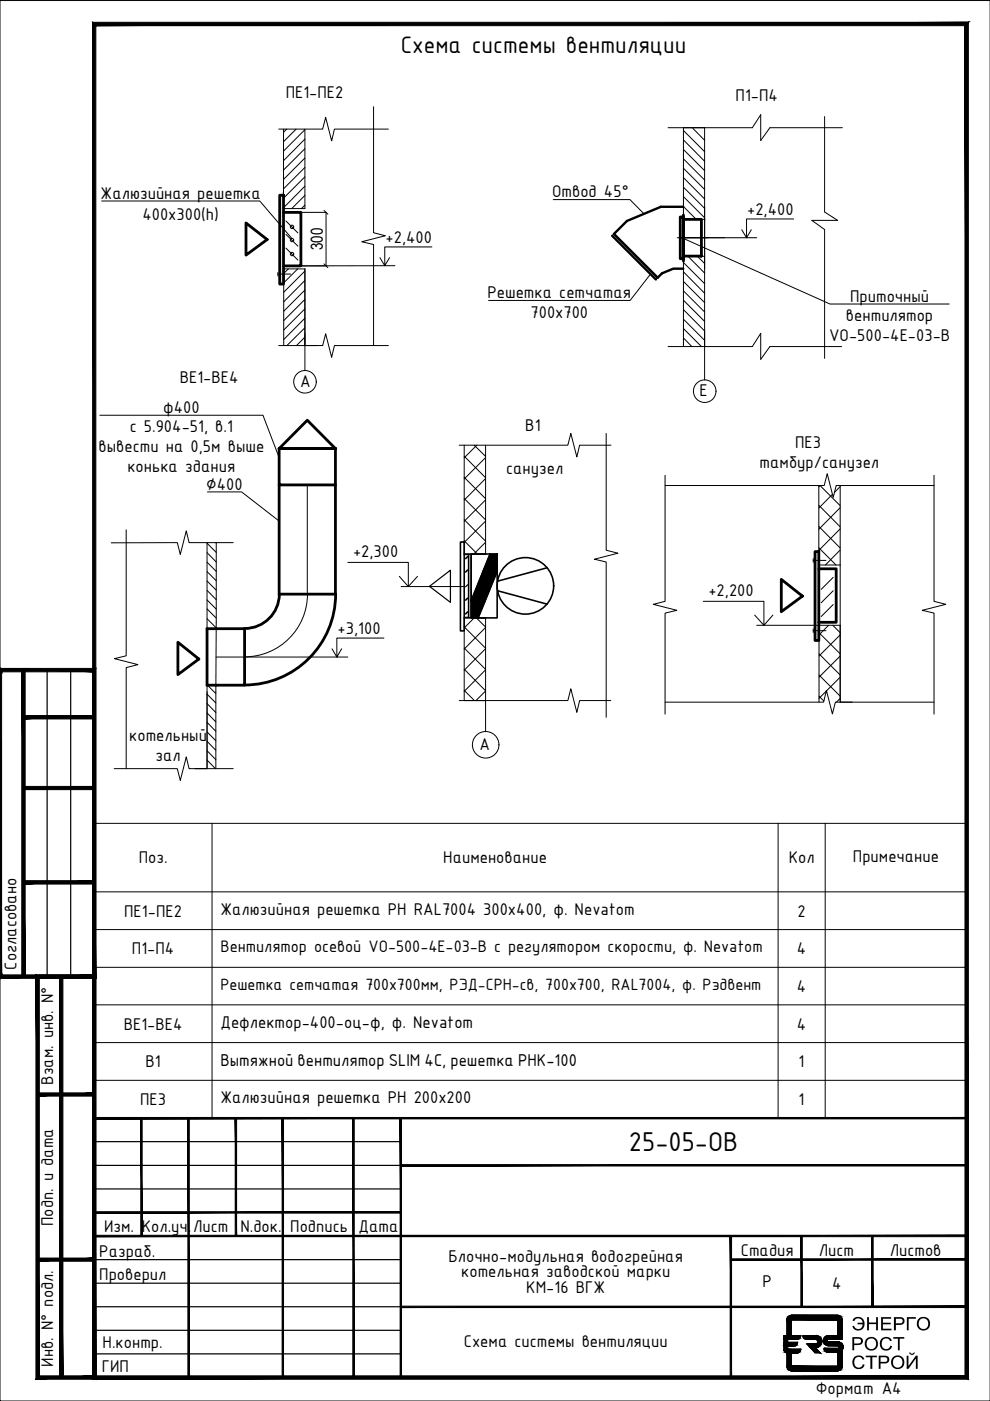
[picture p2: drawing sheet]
<svg xmlns="http://www.w3.org/2000/svg" width="210mm" height="297mm" viewBox="0 0 210 297" stroke-linecap="round" stroke-linejoin="round" font-family="sans-serif">
<g fill="#000" stroke="#000" stroke-width=".21">
<path d="M5 151.7v.7l15-.7zM5 152.4l15-.7v.7z"/>
<path d="M20.3 141.7l-.7 .7 .7 65zM19.6 142.4l.7 65-.7-.7zM0 207.4h20.3l-.7-.7zM.3 206.7h19.3l-19.6 .7zM.3 206.7l-.3 .3v.4z"/>
<path d="M5 166.7v.7l15-.7zM5 167.4l15-.7v.7z"/>
<path d="M5 186.7v.7l15-.7zM5 187.4l15-.7v.7z"/>
<path d="M0 142.1v64.9l.3-.3zM0 142.1l.3 .3v64.3zM0 141.7v.4l.3 .3zM0 141.7l19.6 .7h-19.3zM0 141.7l19.6 .7 .7-.7z"/>
<path d="M4.6 142.1v65h.7zM4.6 142.1h.7v65z"/>
<path d="M8 232.4h12v-.7zM8 231.7h12l-12 .7z"/>
<path d="M8 267.4h12v-.7zM8 266.7h12l-12 .7z"/>
<path d="M8.3 291.7l-.7 .7 12-.7zM7.6 292.4l12-.7 .7 .7zM19.6 207.4v84.3l.7 .7zM20.3 206.7v85.7l-.7-85zM8.3 207.4h11.3l.7-.7zM7.6 206.7h12.7l-12 .7zM7.6 206.7l.7 85v-84.3zM7.6 206.7l.7 85-.7 .7z"/>
<path d="M12.6 207.1v84.9h.7zM12.6 207.1h.7v84.9z"/>
<path d="M20.3 291.7l-.7 .7 185-.7zM19.6 292.4l185-.7 .7 .7zM204.6 5.4v286.3l.7 .7zM205.3 4.7v287.7l-.7-287zM20.3 5.4h184.3l.7-.7zM19.6 4.7h185.7l-185 .7zM19.6 4.7l.7 287v-286.3zM19.6 4.7l.7 287-.7 .7z"/>
</g>
<path d="M10 142.1v65M15 142.1v65" fill="none" stroke="#000" stroke-width=".25"/>
<path d="M205.4 4.6h.1" fill="none" stroke="#000" stroke-width=".21"/>
<path d="M85 237.1v54.9M20 252.1h65M20 242h65M20 247.1h65M20 272.1h65M20 267.1h65M20 277.1h65M170 262.1v15M20 287h65M20 282.1h65" fill="none" stroke="#000" stroke-width=".25"/>
<g fill="#000" stroke="#000" stroke-width=".21">
<path d="M170.9 284h3.2zM173.2 284.8h1zM175.3 286.7h3.3zM175.5 285.3h3.2zM177.7 285.9h1zM177.8 285.4h.9zM177.8 285.8h.9z"/>
<path d="M29.8 237.1l.3 25v-25zM29.8 237.1l.3 25h-.3z"/>
<path d="M39.8 237.1l.3 54.9v-54.9zM39.8 237.1l.3 54.9h-.3z"/>
<path d="M49.9 237.1l.3 25v-25zM49.9 237.1l.3 25h-.3z"/>
<path d="M59.8 237.1l.3 54.9v-54.9zM59.8 237.1l.3 54.9h-.3z"/>
<path d="M74.8 237.1l.3 54.9v-54.9zM74.8 237.1l.3 54.9h-.3z"/>
<path d="M84.8 237.1l.3 54.9v-54.9zM84.8 237.1l.3 54.9h-.3z"/>
<path d="M20 256.9v.3l65-.3zM20 257.2l65-.3v.3z"/>
<path d="M85 246.9v.3l119.9-.3zM85 247.2l119.9-.3v.3z"/>
<path d="M20 261.9v.3l184.9-.3zM20 262.2l184.9-.3v.3z"/>
<path d="M85 276.9v.3l119.9-.3zM85 277.2l119.9-.3v.3z"/>
<path d="M154.9 266.9v.3l50-.3zM154.9 267.2l50-.3v.3z"/>
<path d="M154.8 262.1l.3 29.9v-29.9zM154.8 262.1l.3 29.9h-.3z"/>
<path d="M166.8 279.9l1 3.3v-3.3zM166.8 279.9l1 3.3h-1z"/>
<path d="M169.8 262.1l.3 15v-15zM169.8 262.1l.3 15h-.3z"/>
<path d="M167.8 278.9h10zM167.6 278.9h10.2z"/>
<path d="M167.6 278.9l10.3 .1zM167.5 279h10.4z"/>
<path d="M167.5 279h10.6zM167.3 279h10.8z"/>
<path d="M167.3 279l10.9 .1-.1-.1zM167.2 279.1l.1-.1 10.9 .1z"/>
<path d="M167.2 279.1l11.2 .2-.2-.2zM167.2 279.1l11.2 .2h-11.4z"/>
<path d="M167 279.3l11.4 .1v-.1zM167 279.3l11.4 .1h-11.4z"/>
<path d="M167 279.4l11.5 .2-.1-.2zM167 279.4l11.5 .2h-11.6z"/>
<path d="M166.9 279.6l11.7 .1-.1-.1zM166.9 279.6l11.7 .1h-11.8z"/>
<path d="M166.8 279.7l11.8 .2v-.2zM166.8 279.7l11.8 .2h-11.8z"/>
<path d="M177.6 279.9l1 3.3v-3.3zM177.6 279.9l1 3.3h-1z"/>
<path d="M184.8 262.1l.3 15v-15zM184.8 262.1l.3 15h-.3z"/>
<path d="M19.8 236.9v55.1h.3zM19.8 236.9l.3 .3v54.8zM19.8 236.9l.3 .3 185-.3zM20.1 237.2l185-.3-.3 .3zM205.1 236.9l-.3 .3 .3 55zM204.8 237.2l.3 55-.3-.3zM20 292.2h185.1l-.3-.3zM20 291.9h184.8l-184.8 .3z"/>
<path d="M166.2 284l.8 .6v-.6zM166.2 284l.8 .6h-.8z"/>
<path d="M166.2 285.4l.8 .6v-.6zM166.2 285.4l.8 .6h-.8z"/>
<path d="M166.8 286.8l1 2.8v-2.8zM166.8 286.8l1 2.8h-1z"/>
<path d="M166.2 285.4h2.1zM166.2 285.4h2.2z"/>
<path d="M166.2 285.4h2.4zM166.2 285.4h2.2z"/>
<path d="M166.2 285.3h2.5zM166.2 285.3l2.4 .1z"/>
<path d="M166.2 285.2h2.7zM166.2 285.2l2.5 .1z"/>
<path d="M166.2 285.1l2.7 .1 .1-.1zM166.2 285.1l2.7 .1h-2.7z"/>
<path d="M166.2 284h2.8zM166.2 284h2.9z"/>
<path d="M166.8 286.8h2.2zM166.8 286.8h2.3z"/>
<path d="M166.2 284.9l2.8 .2v-.2zM166.2 284.9l2.8 .2h-2.8z"/>
<path d="M166.2 284.8l2.8 .1 .1-.1zM166.2 284.8l2.8 .1h-2.8z"/>
<path d="M166.2 284.6l2.9 .2v-.2zM166.2 284.6l2.9 .2h-2.9z"/>
<path d="M166.8 286.8h2.3zM166.8 286.8h2.4z"/>
<path d="M166.2 283.9h3.1zM166.2 283.9l2.9 .1z"/>
<path d="M166.7 286.8h2.6zM166.7 286.8h2.5z"/>
<path d="M166.2 283.8h3.2zM166.2 283.8l3.1 .1z"/>
<path d="M166.5 286.7h2.9zM166.5 286.7l2.8 .1zM166.7 286.8h2.6zM166.7 286.8h2.6z"/>
<path d="M166.2 283.7h3.3zM166.2 283.7l3.2 .1z"/>
<path d="M166.4 286.6h3.1zM166.4 286.6l3 .1zM166.5 286.7h2.9zM166.5 286.7h2.9z"/>
<path d="M166.2 283.6l3.3 .1 .1-.1zM166.2 283.6l3.3 .1h-3.3z"/>
<path d="M166.3 286.5l3.2 .1 .1-.1zM166.3 286.5l3.2 .1h-3.1zM166.4 286.6h3.1zM166.4 286.6h3.1z"/>
<path d="M166.2 283.4l3.4 .2 .1-.2zM166.2 283.4l3.4 .2h-3.4z"/>
<path d="M166.2 286.3l3.4 .2 .1-.2zM166.2 286.3l3.4 .2h-3.3zM166.3 286.5h3.3zM166.3 286.5h3.3z"/>
<path d="M166.2 283.3l3.5 .1 .1-.1zM166.2 283.3l3.5 .1h-3.5z"/>
<path d="M166.2 286.2l3.5 .1 .1-.1zM166.2 286.2l3.5 .1h-3.5zM166.2 286.3h3.5zM166.2 286.3h3.5z"/>
<path d="M166.2 283.2l3.6 .1v-.1zM166.2 283.2l3.6 .1h-3.6z"/>
<path d="M166.2 286l3.6 .2v-.2zM166.2 286l3.6 .2h-3.6zM166.2 286.2h3.6zM166.2 286.2h3.6z"/>
<path d="M171.8 285.7h1.1zM171.8 285.7h1.3z"/>
<path d="M171.8 285.7l2.1 1.1-1-1.1zM171.8 285.7l2.1 1.1h-1.1z"/>
<path d="M170.3 283.2h2.9zM170.3 283.2h2.9z"/>
<path d="M170.3 283.2h3.1zM170.3 283.2h3.1z"/>
<path d="M171.7 285.7h1.7zM171.7 285.7h1.4z"/>
<path d="M170.3 283.2l3.2 .1zM170.3 283.2l3.2 .1z"/>
<path d="M170.3 283.3l3.4 .1zM170.3 283.3l3.4 .1z"/>
<path d="M171.7 285.6h1.9zM171.7 285.6l1.7 .1z"/>
<path d="M170.3 283.4h3.4zM170.3 283.4h3.4z"/>
<path d="M170.3 283.4l3.5 .1zM170.3 283.4l3.5 .1z"/>
<path d="M171.5 285.4l2.1 .2 .2-.2zM171.5 285.4l2.1 .2h-1.9z"/>
<path d="M170.3 283.5l3.6 .1zM170.3 283.5l3.6 .1z"/>
<path d="M170.3 283.6l3.7 .1zM170.3 283.6l3.7 .1z"/>
<path d="M171.4 285.2l2.4 .2 .1-.2zM171.4 285.2l2.4 .2h-2.3z"/>
<path d="M170.4 283.7h3.6zM170.4 283.7h3.6z"/>
<path d="M170.4 283.7l3.6 .1zM170.4 283.7l3.6 .1z"/>
<path d="M170.6 283.8l3.5 .1zM170.6 283.8l3.5 .1z"/>
<path d="M170.6 283.9h3.5zM170.6 283.9h3.5z"/>
<path d="M171.2 285.1l2.7 .1 .2-.1zM171.2 285.1l2.7 .1h-2.5z"/>
<path d="M170.7 283.9h3.4zM170.7 283.9h3.4z"/>
<path d="M170.8 283.9l3.3 .1zM170.8 283.9l3.3 .1zM170.9 284h3.2z"/>
<path d="M173 284h1.1zM173 284h1.1z"/>
<path d="M173.1 284h1.1zM173.1 284h1.1z"/>
<path d="M173.1 284.9h1zM173 284.9h1.1z"/>
<path d="M171.1 284.9l3 .2v-.2zM171.1 284.9l3 .2h-2.9z"/>
<path d="M173.1 284h1.1zM173.1 284h1.1z"/>
<path d="M173.2 284l1 .1zM173.2 284l1 .1z"/>
<path d="M173.3 284.1h.9zM173.3 284.1h.9z"/>
<path d="M173.3 284.8h.9zM173.3 284.8h.9zM173.2 284.8h1z"/>
<path d="M173.2 284.8l1 .1zM173.2 284.8l1 .1z"/>
<path d="M173.1 284.9h1.1zM173.1 284.9h1z"/>
<path d="M173.3 284.1l.9 .1zM173.3 284.1l.9 .1z"/>
<path d="M173.3 284.2h.9zM173.3 284.2h.9z"/>
<path d="M173.4 284.2l.8 .1zM173.4 284.2l.8 .1z"/>
<path d="M173.4 284.3h.8zM173.4 284.3h.8z"/>
<path d="M173.4 284.4l.8 .1zM173.4 284.4l.8 .1z"/>
<path d="M173.4 284.5l.8 .1zM173.4 284.5l.8 .1z"/>
<path d="M173.4 284.6h.8zM173.4 284.6h.8z"/>
<path d="M173.4 284.6h.8zM173.4 284.6h.8z"/>
<path d="M173.4 284.6l.8 .1zM173.4 284.6l.8 .1h-.9z"/>
<path d="M173.3 284.7h.9zM173.3 284.7l.9 .1z"/>
<path d="M173.4 284.3h.8zM173.4 284.3l.8 .1z"/>
<path d="M174.6 284h4zM174.6 284h4z"/>
<path d="M174.6 284.1h.8zM174.6 284.1h.8z"/>
<path d="M174.6 284.1l.8 .1zM174.6 284.1l.8 .1z"/>
<path d="M174.6 284.2h.8zM174.6 284.2h.8z"/>
<path d="M174.6 284.2l.8 .1zM174.6 284.2l.8 .1z"/>
<path d="M174.6 284.3h.8zM174.6 284.3h.8zM174.6 284.3h.8zM174.6 284.3h.8z"/>
<path d="M174.6 284.3l.8 .1zM174.6 284.3l.8 .1z"/>
<path d="M174.6 284.1h.8zM174.6 284.1h.8z"/>
<path d="M174.6 284.4h.8zM174.6 284.4h.8z"/>
<path d="M174.6 284.4l.9 .1zM174.6 284.4l.9 .1z"/>
<path d="M174.6 284h.9zM174.6 284l.8 .1z"/>
<path d="M174.6 284h.9zM174.6 284h1z"/>
<path d="M174.6 284h.9zM174.6 284h.9z"/>
<path d="M174.6 284.5h.9zM174.6 284.5h.9z"/>
<path d="M174.6 284.5h1zM174.6 284.5h1z"/>
<path d="M174.6 284h1zM174.6 284h1.1z"/>
<path d="M174.6 284h1zM174.6 284h1z"/>
<path d="M174.6 284.5h1zM174.6 284.5h1z"/>
<path d="M174.6 284.5h1.1zM174.6 284.5h1.1z"/>
<path d="M174.6 284.5l3.2 .1zM174.6 284.5l3.2 .1z"/>
<path d="M167.6 290.6h10.2zM167.6 290.6h10z"/>
<path d="M174.6 284.6h3.3zM174.6 284.6h3.3z"/>
<path d="M174.6 284.6h3.5zM174.6 284.6h3.5z"/>
<path d="M167.5 290.6h10.4zM167.5 290.6h10.3z"/>
<path d="M174.7 284.6l3.6 .1-.2-.1zM174.7 284.6l3.6 .1h-3.6z"/>
<path d="M167.3 290.5h10.8zM167.3 290.5l10.6 .1z"/>
<path d="M167.2 290.4l10.9 .1 .1-.1zM167.2 290.4l10.9 .1h-10.8z"/>
<path d="M174.7 284.7h3.6zM174.7 284.7h3.6z"/>
<path d="M174.7 284.7l3.7 .1-.1-.1zM174.7 284.7l3.7 .1h-3.6z"/>
<path d="M167 290.3l11.2 .1 .2-.1zM167 290.3l11.2 .1h-11z"/>
<path d="M174.8 284.8l3.7 .1zM174.8 284.8l3.7 .1z"/>
<path d="M167 290.1l11.4 .2v-.2zM167 290.1l11.4 .2h-11.4z"/>
<path d="M174.8 284.9l3.8 .1zM174.8 284.9l3.8 .1z"/>
<path d="M166.9 290l11.5 .1 .1-.1zM166.9 290l11.5 .1h-11.4z"/>
<path d="M174.9 285l3.7 .1zM174.9 285l3.7 .1z"/>
<path d="M166.8 289.8l11.7 .2 .1-.2zM166.8 289.8l11.7 .2h-11.6z"/>
<path d="M175.7 283.2h2.9zM175.5 283.2h3.1z"/>
<path d="M175.5 283.2h3.1zM175.3 283.2h3.3z"/>
<path d="M175.3 283.2l3.3 .1zM175.1 283.3h3.5z"/>
<path d="M175.1 283.3l3.5 .1v-.1zM174.9 283.4l.2-.1 3.5 .1z"/>
<path d="M174.9 283.4l3.7 .2v-.2zM174.9 283.4l3.7 .2h-3.8z"/>
<path d="M174.8 283.6l3.8 .1v-.1zM174.8 283.6l3.8 .1h-3.9z"/>
<path d="M174.7 283.7l3.9 .3v-.3zM174.7 283.7l3.9 .3h-4z"/>
<path d="M174.9 285.1h3.7zM174.9 285.1h3.7z"/>
<path d="M174.8 286.2h3.8zM174.8 286.2h3.8z"/>
<path d="M174.8 286.2l3.8 .1v-.1zM174.8 286.2l3.8 .1h-3.8z"/>
<path d="M174.8 286.3l3.8 .2v-.2zM174.8 286.3l3.8 .2h-3.7z"/>
<path d="M174.9 286.5h3.7zM174.9 286.5h3.7z"/>
<path d="M175 286.5l3.6 .1zM175 286.5l3.6 .1z"/>
<path d="M175.2 286.6l3.4 .1zM175.2 286.6l3.4 .1zM175.3 286.7h3.3z"/>
<path d="M177.6 286.7l1 2.9v-2.9zM177.6 286.7l1 2.9h-1z"/>
<path d="M166.8 289.6l11.8 .2v-.2zM166.8 289.6l11.8 .2h-11.8z"/>
<path d="M175.1 285.1l3.5 .1zM175.1 285.1l3.5 .1z"/>
<path d="M175.1 285.2l3.6 .1zM175.1 285.2l3.6 .1z"/>
<path d="M174.7 286l3.9 .2v-.2zM174.7 286l3.9 .2h-3.8z"/>
<path d="M175.3 285.3h3.4zM175.3 285.3h3.4zM175.5 285.3h3.2z"/>
<path d="M177.7 285.3h1zM177.7 285.3h1z"/>
<path d="M174.7 285.9l4 .1v-.1zM174.7 285.9l4 .1h-4z"/>
<path d="M174.7 286h4zM174.7 286h3.9z"/>
<path d="M177.7 285.3l1 .1zM177.7 285.3l1 .1zM177.8 285.4h.9z"/>
<path d="M177.8 285.4h.9zM177.8 285.4h.9z"/>
<path d="M177.8 285.4h.9zM177.8 285.4h.9z"/>
<path d="M177.8 285.4h.9zM177.8 285.4h.9z"/>
<path d="M177.9 285.4l.8 .1zM177.9 285.4l.8 .1z"/>
<path d="M177.9 285.5h.8zM177.9 285.5h.8z"/>
<path d="M177.9 285.5l.8 .1zM177.9 285.5l.8 .1zM178 285.6h.7zM178 285.6h.7z"/>
<path d="M178 285.6h.7zM178 285.6h.7z"/>
<path d="M178 285.6l.7 .1zM178 285.6l.7 .1z"/>
<path d="M177.9 285.7h.8zM177.9 285.7h.8z"/>
<path d="M177.9 285.7l.8 .1zM177.9 285.7l.8 .1zM177.9 285.8h.8zM177.9 285.8h.8z"/>
<path d="M177.9 285.8h.8zM177.9 285.8h.8zM177.8 285.8h.9z"/>
<path d="M177.8 285.8l.9 .1zM177.8 285.8l.9 .1z"/>
<path d="M177.8 285.9h.9zM177.7 285.9h1zM177.7 285.9h1z"/>
</g>
<g fill="none" stroke="#000" stroke-width=".21">
<path d="M177.6 278.9h-9.8a.99 .99 0 0 0-1 1v3.3h-.6v2.8l.2 .5 .5 .3M177.6 278.9a1 1 0 0 1 1 1v4.1h-2.9M166.8 286.8v2.8a.99 .99 0 0 0 1 1h9.8M168.3 285.4h-1.3v.6h2.8a.78 .78 0 0 1-.8 .8M169 284h-2v.6h2.1a.78 .78 0 0 1-.8 .8M170.3 283.2h2.7M170.3 283.2h.1M170.3 283.1a.78 .78 0 0 0 .8 .8M171.1 284h1.9M173 284.9h-1.9l1.7 1.9h1.1l-.9-1.1M173 283.9a.49 .49 0 0 1 .5 .5 .49 .49 0 0 1-.5 .5M173 283.1a1.29 1.29 0 0 1 1.3 1.3 1.29 1.29 0 0 1-1.3 1.3"/>
<path d="M174.8 285.8a.78 .78 0 0 0 .7 .8M175.5 286.7h2.1v2.9h-9.8v-2.8h1.2M175.7 283.2h1.9v-3.3h-9.8v3.3l2-.1a.78 .78 0 0 1-.8 .8M175.7 284.5h2a1.08 1.08 0 0 1 .9 1.7M175.7 285.3h2l.3 .3-.3 .3h-3M175.7 284l-.3 .2 .3 .3M175.7 283.2a1.08 1.08 0 0 0-1.1 1 1.08 1.08 0 0 0 1.1 1.1M178.6 286.8v-.6v3.4a.99 .99 0 0 1-1 1"/>
</g>
<g fill="none" stroke="#000" stroke-width=".21">
<path d="M59.1 27.4h9.3l.6-2.5 1.3 5 .6-2.5h11.4M60.8 27.4l-.6 .6M62.8 27.4l-2.6 2.6M64.6 33.5l-4.4 4.5M64.6 31.5l-4.4 4.5M64.6 39.5l-4.4 4.5M64.6 37.5l-4.4 4.5M64.6 35.5l-4.4 4.5M64.6 29.5l-4.4 4.5M64.6 27.5l-4.4 4.5M64.6 27.4v16.8M79.2 22.6v26.7l2.5 .7-5 1.3 2.5 .5v21.5"/>
<path d="M144.9 31.7l4.5 4.5M144.9 29.7l4.5 4.5M144.9 39.7l4.5 4.5M144.9 37.7l4.5 4.5M144.9 35.7l4.5 4.5M144.9 33.7l4.5 4.5M144.9 27.7l4.5 4.5M146.9 27.2l2.5 2.5M21.5 42.6h33.6l6.8 8M61.1 57l-.9 1M63.1 57l-2.9 3M63.8 45h5.3v11.4h-5.3"/>
<path d="M64.6 43.5l-.7 .7M64.6 59.5l-4.4 4.5M64.6 57.5l-4.4 4.5M64.6 57v21.6M64.6 41.4l-2.8 2.8M137.9 58.1l-4.3 5.6h-30M143.6 50.4h10M144.6 50.4l31.4 14.1h25.3M144.9 55.7l4.5 4.4M144.9 59.7l4.5 4.5M144.9 57.6l4.5 4.6M144.9 41.7l4.5 4.5"/>
<path d="M144.9 46.5h4.6M144.9 43.8l2.7 2.7M144.9 54.3h4.5M145.9 54.3l3.5 3.6M147.9 54.3l1.5 1.6M59.1 73.3h9.3l.6-2.5 1.3 5 .6-2.5h11.4M64.6 71.5l-1.7 1.8M64.6 69.5l-3.8 3.8M64.6 61.5l-4.4 4.5M64.6 63.5l-4.4 4.5M64.6 65.5l-4.4 4.5M64.6 67.5l-4.4 4.5"/>
<path d="M144.9 61.7l4.5 4.5M144.9 63.7l4.5 4.4M144.9 65.6l4.5 4.6M144.9 67.7l4.5 4.5M144.9 71.7l1.8 1.8M144.9 69.7l3.8 3.8M144.9 73.5v-46.4h4.5v53.4M21.2 88h34.6l3.4 9M97.4 94.4h23l.6-2.5 1.3 5 .6-2.5h6.6M98.4 94.4v23.1M98.4 96.7l4.5 4.5M100.5 94.4l2.4 2.3"/>
<path d="M101.1 94.4l-2.7 2.7M102.9 97.1l-4.5 4.4M103 94.4v23.1M128.5 91.9v24.8l2.5 .6-5 1.3 2.5 .6v32.9M26.8 112.3v26.8l-2.5 .5 5 1.3-2.5 .6v21.5M43.9 115v18.3M43.9 119.2l1.9 1.9M43.9 117.2l1.9 2M43.9 115.2l1.9 1.9M44 104.3h7.2l8 6.2M45.8 115v.1M45.8 115v48"/>
<path d="M49.4 115h-9.3l-.6-2.4-1.3 4.9-.6-2.5-14 .1M73.7 119.2h12.9v5.2l1.9-2.2M98.4 110.2l4.6 4.6M98.4 105.7l4.6 4.5M98.4 101.2l4.6 4.5M98.4 114.7l2.8 2.8M102.9 101.5l-4.5 4.5M103 106l-4.6 4.5M103 110.5l-4.6 4.5M103 115l-2.5 2.5M141 102.9h33.8l.6-2.5 1.3 5 .6-2.5h20.7M141 100.8v26.7l-2.5 .6 5 1.3-2.5 .6v21.4"/>
<path d="M173.6 111.6l4.5 4.6M173.6 107.1l4.5 4.6M173.6 103.2l.3-.3 4.2 4.3M173.6 116.1l3.6 3.7M176.5 104.8l-2.9 2.9M178.1 103.2l-1.2 1.2M178.1 116.6l-3.1 3.2M178.1 102.9v16.9M178.1 107.6l-4.5 4.6M178.1 112.1l-4.5 4.6M198 100.8v26.7l2.5 .6-5 1.3 2.5 .6v21.4M43.9 121.2l1.9 1.9"/>
<path d="M43.9 131.2l1.9 1.9M43.9 127.2l1.9 1.9M43.9 125.2l1.9 2M43.9 123.2l1.9 1.9M43.9 129.1l1.9 1.9M51.9 139.3h21.8M70.4 137.6l1 1.7M81.4 135.3h-10v4l1-1.7M84.7 122.2l1.9 2.2M85 124.4h13.4M98.4 137.4l4.6 4.5M98.4 132.9l4.6 4.5"/>
<path d="M98.4 131v17.5h4.6v-17.5M100.5 131l-2.1 2.1M101 131l2 2M103 133l-4.6 4.6M103 137.5l-4.6 4.6M149.1 127.5h12.9v5.1l1.9-2.2M160 130.4l2 2.2M160.4 132.6h13.4M173.7 132.6v16.3M173.7 138.6l4.4 4.5M173.7 134.1l4.4 4.5M175.7 132.6l-2 2"/>
<path d="M176.6 132.6l1.5 1.5M178.1 134.6l-4.4 4.5M178.1 139.1l-4.4 4.5M43.9 151.2l1.9 1.9M43.9 153.1l1.9 2M43.9 155.2l1.9 1.8M43.9 157.2l1.9 1.9M43.9 159.2l1.9 1.9M43.9 149.2l1.9 1.9M43.9 147.2l1.9 1.8M43.9 146.7v16.3M43.9 145.3v17.7h-2.5"/>
<path d="M44 145.3l1.8 1.8M97.4 148.5h23l.6-2.5 1.3 5 .6-2.5h6.6M98.4 146.4l2.2 2.1M98.4 141.9l4.6 4.6M103 148.5v6.6M103 142l-4.6 4.6M103 146.5l-2.1 2M141 148.9h33.6l.6-2.5 1.3 5 .6-2.5h20.9M173.7 143.1l4.4 4.5M173.7 147.6l1 1M175.2 146.5l-1.5 1.6M178.1 143.6l-2.8 2.9"/>
<path d="M178.1 148.1l-.8 .8M180.7 148.9h-2.6v-16.3v16.3M24.2 163h13.4l.6 2.5 1.3-5 .6 2.5h9.3M43.9 161.1l1.8 1.9"/>
<circle cx="103" cy="157.9" r="2.82"/>
</g>
<g fill="none" stroke="#000" stroke-width=".59">
<path d="M52.2 47.3l4.4 3.5-4.4 3.3zM59.3 41.4h.8v18.8h-.8zM60.1 45h3.7v11.4h-3.7M144.2 46h.7v8.8h-.7zM144.9 46.5h3.8v7.8h-3.8zM144.9 45.6v1M144.9 54.3v1.1M59.2 95.1h11.9v7.7h-11.9zM59.2 95.1l6-6 5.9 6M71.1 95.1h-11.9h11.9M59.2 102.8v23.2h11.9v-23.2M172.8 117h.8v18.8h-.8z"/>
<path d="M37.7 136.2l4.5 3.5-4.5 3.3zM43.9 133.3h8v12h-8zM59.2 125.9a7.3 7.3 0 0 1-7.3 7.4M71.2 125.9a19.3 19.3 0 0 1-19.3 19.3M165.7 122.8l4.4 3.6-4.4 3.3zM173.6 120.6h3.7v11.3h-3.7"/>
</g>
<!-- layer: 0 -->
<g fill="none" stroke="#000" stroke-width=".21">
<path d="M60.1 27.4v16.8h4.5M141.6 27.1h17.9l1.8-2.8v5.5l1.9-2.7h15.4M174.8 24.7v20.2l2.8 1.8h-5.5l2.7 2v27.3M58.9 58.1h2.7M58.9 57.7v.8M60.1 40.8v.8M60.6 46.8l2.6 2.6M60.6 49.7l2.6 2.5M60.6 52.6l2.6 2.5M68.7 44.6l.8 .8M68.7 56l.8 .8M80.6 54.6l1 1.7"/>
<path d="M83.7 56.3l-19.9 .1M91.6 52.4h-10v3.9l1-1.7M117.3 42.3h16.3l2.9 3M130.2 49.6l-.4 .4M139.4 58.9l-.3 .4M144.2 50.4h16.2M157.3 48.7l1 1.7M168.3 46.4h-10v4l1-1.7M60.2 73.3v-16.3h4.4v16.3h2.6M141.6 73.5h17.9l1.8-2.8v5.5l1.9-2.7h15.2M65.2 102.8v23.2M172.4 118.4v.8"/>
<path d="M172.4 118.8h2.7M173.6 102.9v16.9h4.5M45.8 139.3h6.1M65.2 125.9a13.3 13.3 0 0 1-13.3 13.4M172.4 133.3v.8M172.4 133.7h2.7M173.7 132.6h4.4M176.7 122.4l-2.6 2.6M176.7 125.3l-2.6 2.5M176.7 128.2l-2.6 2.5M20 174.6h184.9v62.5h-184.9zM45 174.6v62.5"/>
<path d="M165 174.6v62.5M175 174.6v62.5M20 189.1h184.9M20 197.1h184.9M20 205.1h184.9M20 213h184.9M20 221.1h184.9M20 229.1h184.9"/>
<circle cx="61.9" cy="48.1" r=".36"/>
<circle cx="61.9" cy="50.9" r=".36"/>
<circle cx="61.9" cy="53.9" r=".36"/>
<circle cx="64.7" cy="80.9" r="2.39"/>
<circle cx="149.4" cy="82.9" r="2.39"/>
</g>
<path d="M129.8 50l9.3 9.3M144.9 43.8h-4.8l-7.2 3-2.7 2.8 9.2 9.3 1-1 2.3-.9h2.2" fill="none" stroke="#000" stroke-width=".51"/>
<g fill="none" stroke="#000" stroke-width=".34">
<path d="M97.6 114.9h.8v18.9h-.8zM98.4 117.5h4.6M99.1 118l-.4 .4M99.4 117.6v13.3M99.9 117.6v13.3M99.9 117.5h5.5v13.5h-5.5zM103.9 117.5l-4 9.8M98.4 131h4.6M99.1 120.8l-.4 .5M99.1 126.8l-.4 .4M99.1 129.7l-.4 .5M105.4 121.1l-4 9.9"/>
<path d="M105.5 125.3l10.5 2.8M116 120.4l-10.5 2.8"/>
<circle cx="111.4" cy="124.2" r="6"/>
</g>
<path d="M98.4 117.6h1M91.1 124.3l4.4-3.4v6.8zM98.4 130.9h1M99.1 124l-.4 .4" fill="none" stroke="#000" stroke-width=".25"/>
<g fill="#000" stroke="#000" stroke-width=".21">
<path d="M103.9 117.5l1.5 3.6v-3.6zM103.9 117.5l1.5 3.6h-3z"/>
<path d="M99.9 127.3l1.5 3.7 1.5-3.7zM99.9 127.3l1.5 3.7h-1.5z"/>
<path d="M102.4 121.1l.5 6.2 2.5-6.2zM102.4 121.1l.5 6.2h-3z"/>
</g>
<path d="M178.1 119.8v12.8" fill="none" stroke="#000" stroke-width=".21"/>
<path d="M0 .1h209.9v296.9h-209.9z" fill="none" stroke="#000" stroke-width=".21"/>
<text font-size="6.2" x="133.3" y="244.1">25-05-ОВ</text>
<text font-size="5.4" x="85" y="11.3">Схема системы вентиляции</text>
<g font-size="4.4">
<text x="180.4" y="286.3">РОСТ</text>
<text x="180.6" y="282.1">ЭНЕРГО</text>
<text x="180.5" y="290.2">СТРОЙ</text>
</g>
<g font-size="3.9">
<text x="60.6" y="20.8">ПЕ1-ПЕ2</text>
<text x="156" y="21.4">П1-П4</text>
<text x="117.1" y="41.9">Отвод 45°</text>
<text x="21.3" y="42.1">Жалюзийная решетка</text>
<text x="30.2" y="46.6">400х300(h)</text>
<text x="158.4" y="45.5">+2,400</text>
<text x="81.7" y="51.5">+2,400</text>
<text x="103.3" y="63.2">Решетка сетчатая</text>
<text x="180.3" y="64">Приточный</text>
<text x="112.5" y="67.3">700х700</text>
<text x="179.4" y="68.1">вентилятор</text>
<text x="175.8" y="72.3">VO-500-4E-03-B</text>
<text x="38.1" y="81.3">ВЕ1-ВЕ4</text>
<text x="63.6" y="82.1">А</text>
<text x="34.6" y="87.5">ф400</text>
<text x="148.3" y="84">Е</text>
<text x="20.9" y="95.9">вывести на 0,5м выше</text>
<text x="27.5" y="91.7">с 5.904-51, в.1</text>
<text x="111.4" y="91.4">В1</text>
<text x="168.6" y="95.1">ПЕ3</text>
<text x="27" y="100">конька здания</text>
<text x="107.3" y="100.4">санузел</text>
<text x="161" y="99.2">тамбур/санузел</text>
<text x="43.7" y="103.8">∅400</text>
<text x="74.8" y="118.1">+2,300</text>
<text x="150.2" y="126.4">+2,200</text>
<text x="71.6" y="134.4">+3,100</text>
<text x="27.4" y="157.2">котельный</text>
<text x="33" y="161.3">зал</text>
<text x="101.7" y="159.1">А</text>
<text x="29.4" y="183.1">Поз.</text>
<text x="94" y="183.1">Наименование</text>
<text x="167.2" y="183.1">Кол</text>
<text x="180.8" y="182.7">Примечание</text>
<text x="26.3" y="194.3">ПЕ1-ПЕ2</text>
<text x="46.7" y="194">Жалюзийная решетка РН RAL7004 300х400, ф. Nevatom</text>
<text x="169.1" y="194.3">2</text>
<text x="28" y="202.3">П1-П4</text>
<text x="169" y="202.3">4</text>
<text x="3.5" y="205.6" transform="rotate(-90 3.5 205.6)">Согласовано</text>
<text x="169" y="210.3">4</text>
<text x="26.2" y="218.3">ВЕ1-ВЕ4</text>
<text x="46.7" y="218">Дефлектор-400-оц-ф, ф. Nevatom</text>
<text x="169" y="218.3">4</text>
<text x="30.9" y="226.3">В1</text>
<text x="169.3" y="226.3">1</text>
<text x="11.3" y="230" transform="rotate(-90 11.3 230)">Взам. инв. N°</text>
<text x="46.7" y="234">Жалюзийная решетка РН 200х200</text>
<text x="29.7" y="234.3">ПЕ3</text>
<text x="169.3" y="234.3">1</text>
<text x="11.3" y="260" transform="rotate(-90 11.3 260)">Подп. и дата</text>
<text x="22.1" y="261.1">Изм. Кол.уч.</text>
<text x="40.9" y="261.1">Лист</text>
<text x="51" y="261.1">N.док.</text>
<text x="61.6" y="261.3">Подпись</text>
<text x="76" y="261.3">Дата</text>
<text x="21" y="266.4">Разраб.</text>
<text x="95.1" y="267.5">Блочно-модульная водогрейная</text>
<text x="157.1" y="266.3">Стадия</text>
<text x="173.6" y="266.3">Лист</text>
<text x="188.6" y="266.3">Листов</text>
<text x="21" y="271.4">Проверил</text>
<text x="97.8" y="270.8">котельная заводской марки</text>
<text x="111.6" y="274.1">КМ-16 ВГЖ</text>
<text x="161.7" y="273">Р</text>
<text x="176.4" y="273.3">4</text>
<text x="21.8" y="285.9">Н.контр.</text>
<text x="98.3" y="285.6">Схема системы вентиляции</text>
<text x="11.3" y="289.8" transform="rotate(-90 11.3 289.8)">Инв. N° подл.</text>
<text x="21.6" y="291">ГИП</text>
<text x="173" y="295.6">Формат А4</text>
</g>
<text font-size="3.8" x="46.7" y="201.9">Вентилятор осевой VO-500-4Е-03-B с регулятором скорости, ф. Nevatom</text>
<text font-size="3.7" x="46.7" y="209.9">Решетка сетчатая 700х700мм, РЭД-СРН-св, 700x700, RAL7004, ф. Рэдвент</text>
<g font-size="3.5">
<text x="68.5" y="53.1" transform="rotate(-90 68.5 53.1)">300</text>
<text x="46.7" y="226">Вытяжной вентилятор SLIM 4C, решетка РНК-100</text>
</g>
</svg>
